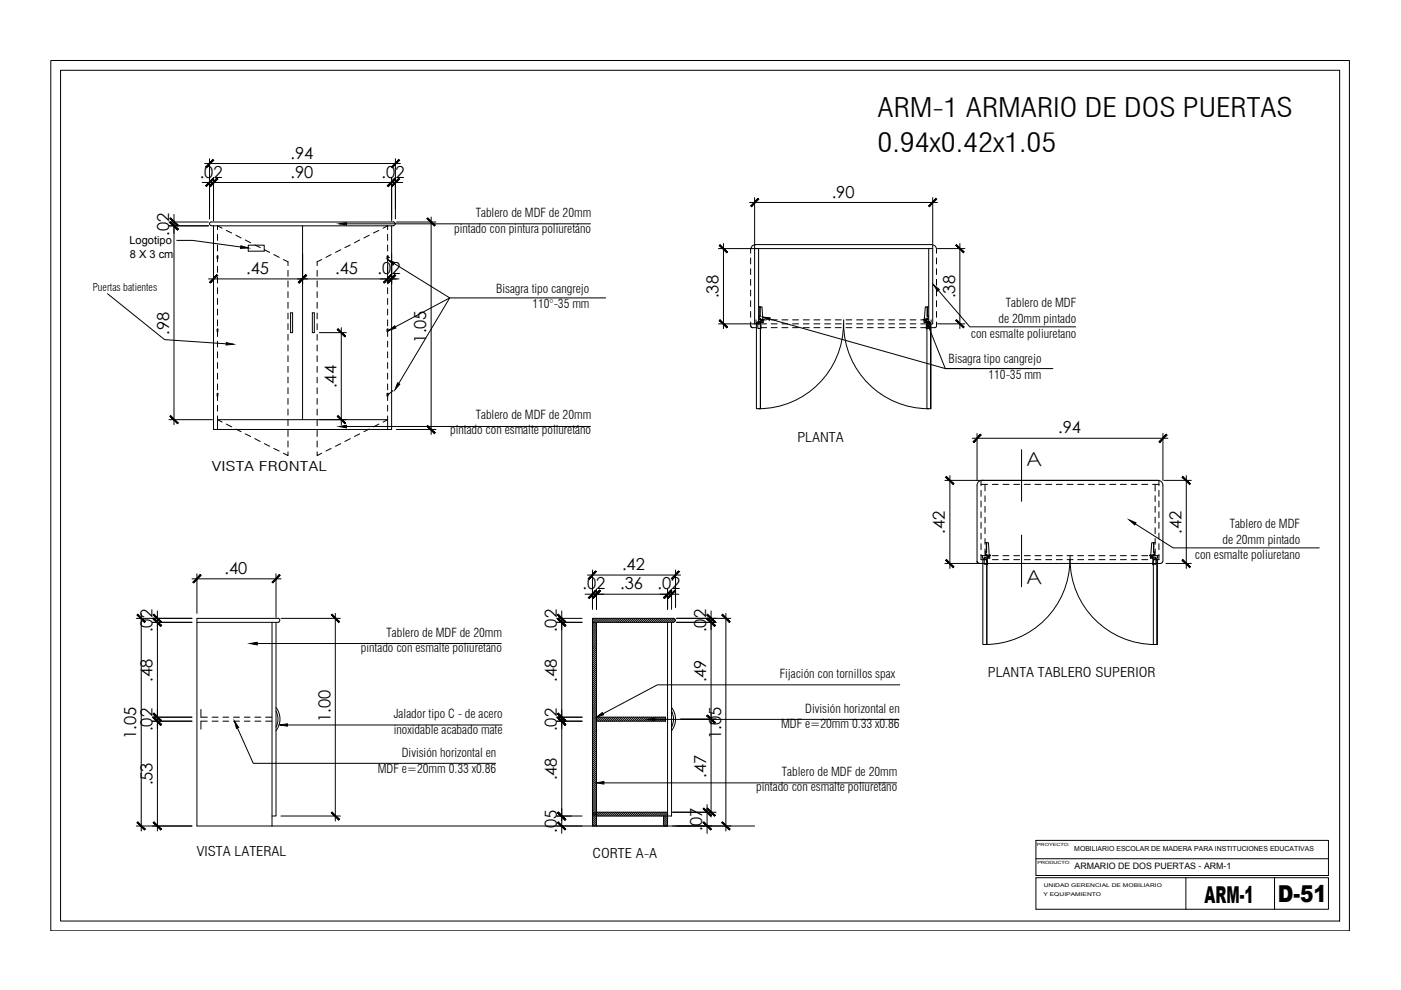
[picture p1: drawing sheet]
<svg xmlns="http://www.w3.org/2000/svg" width="297mm" height="210mm" viewBox="0 0 297 210" stroke-linecap="round" stroke-linejoin="round" font-family="sans-serif">
<!-- layer: Proyecciones -->
<g fill="none" stroke="#000" stroke-width=".21">
<path d="M45.3 47.9v4.8M45.3 55.9v3.9M46.1 49.7v1.3M46.1 51.9v1.3M46.1 54.2v1.3M46.1 56.5v1.2M46.1 58.8v1.2M47.1 48.4l-1-.5v.8M48 48.9l1.1 .5M50 49.9l1.1 .6M52 50.9l1.1 .6M54 51.9l1.2 .6"/>
<path d="M56.1 53l1.1 .5M58.1 54l1.1 .6M60.1 55l1 .5v.8M61.1 57.3v1.3M61.1 59.6v1.2M67.2 57.3v1.3M67.2 59.6v1.2M68.2 55l-1 .5v.8M70.2 54l-1.1 .6M72.2 53l-1.1 .5M74.3 51.9l-1.2 .6M76.3 50.9l-1.1 .6"/>
<path d="M78.3 49.9l-1.2 .6M80.3 48.9l-1.1 .5M81.2 48.4l1-.5v.8M82.2 49.7v1.3M82.2 51.9v1.3M82.2 54.2v1.3M82.2 56.5v1.2M82.2 58.8v1.2M159.1 54.7v1.3M159.1 57v1.2M159.1 59.2v1.3M160.2 51.9a1.08 1.08 0 0 0-1.1 1v.8"/>
<path d="M197.5 51.9a1.01 1.01 0 0 1 1.1 1v.8M198.6 54.7v1.3M198.6 57v1.2M198.6 59.2v1.3M45.3 62.9v4M45.3 70v4M45.3 77.1v3.9M46.1 61v1.3M46.1 63.3v1.3M46.1 65.5v1.3M46.1 67.8v1.3M46.1 70.1v1.2"/>
<path d="M46.1 72.3v1.3M46.1 74.6v1.3M46.1 76.9v1.2M46.1 79.1v1.3M61.1 61.8v1.3M61.1 64.1v1.3M61.1 66.4v1.2M61.1 68.6v1.3M61.1 70.9v1.2M61.1 73.2v1.2M61.1 75.4v1.3M61.1 77.7v1.3"/>
<path d="M61.1 80v1.2M67.2 61.8v1.3M67.2 64.1v1.3M67.2 66.4v1.2M67.2 68.6v1.3M67.2 70.9v1.2M67.2 73.2v1.2M67.2 75.4v1.3M67.2 77.7v1.3M67.2 80v1.2M82.2 61v1.3M82.2 63.3v1.3"/>
<path d="M82.2 65.5v1.3M82.2 67.8v1.3M82.2 70.1v1.2M82.2 72.3v1.3M82.2 74.6v1.3M82.2 76.9v1.2M82.2 79.1v1.3M159.1 68.3l.2 1 .9 .2M159.1 61.5v1.2M159.1 63.8v1.2M159.1 66v1.3M160.8 68.7h1.7"/>
<path d="M160.8 67.8h1.7M161.3 69.5h1.2M163.5 69.5h1.3M163.5 68.7h1.3M163.5 67.8h1.3M165.8 69.5h1.3M165.8 68.7h1.2M165.8 67.8h1.3M168 69.5h1.3M168 68.7h1.3M168 67.8h1.3M170.3 69.5h1.3"/>
<path d="M170.3 68.7h1.2M170.3 67.8h1.3M172.6 69.5h1.2M172.6 68.7h1.2M172.6 67.8h1.2M174.9 69.5h1.2M174.9 68.7h1.2M174.9 67.8h1.2M177.1 69.5h1.3M177.1 68.7h1.3M177.1 67.8h1.3M179.4 69.5h1.2"/>
<path d="M179.4 68.7h1.2M179.4 67.8h1.2M181.6 69.5h1.3M181.6 68.7h1.3M181.6 67.8h1.3M183.9 69.5h1.2M183.9 68.7h1.2M183.9 67.8h1.2M186.2 69.5h1.2M186.2 68.7h1.2M186.2 67.8h1.2M188.4 69.5h1.3"/>
<path d="M188.4 68.7h1.3M188.4 67.8h1.3M190.7 69.5h1.3M190.7 68.7h1.3M190.7 67.8h1.3M193 69.5h1.2M193 68.7h1.2M193 67.8h1.2M195.2 69.5h1.3M195.2 68.7h1.7M195.2 67.8h1.7M198.6 68.3l-.1 1-1 .2"/>
<path d="M198.6 61.5v1.2M198.6 63.8v1.2M198.6 66v1.3M45.3 84.2v4.8M46.1 88.2v.8l1 .5M46.1 81.4v1.2M46.1 83.7v1.2M46.1 85.9v1.3M48 89.9l1.1 .6M50 91l1.1 .5M52 92l1.1 .5M54 93l1.2 .6"/>
<path d="M56.1 94.1l1.1 .5M58.1 95.1l1.1 .5M61.1 95.8v.8l-1-.5M61.1 82.2v1.3M61.1 84.5v1.2M61.1 86.7v1.3M61.1 89v1.3M61.1 91.3v1.2M61.1 93.5v1.3M67.2 95.8v.8l1-.5M67.2 82.2v1.3M67.2 84.5v1.2"/>
<path d="M67.2 86.7v1.3M67.2 89v1.3M67.2 91.3v1.2M67.2 93.5v1.3M70.2 95.1l-1.1 .5M72.2 94.1l-1.1 .5M74.3 93l-1.2 .6M76.3 92l-1.1 .5M78.3 91l-1.2 .5M80.3 89.9l-1.1 .6M82.2 81.4v1.2M82.2 83.7v1.2"/>
<path d="M82.2 85.9v1.3M82.2 88.2v.8l-1 .5M208 101.9v1.1M208 104v1.2M208 106.2v1.3M208 108.5v1.3M208 110.7v1.3M208 113v1.3M208 115.3v1.2M208 117.6v1.1h1.4M208 102.7h1.4M208 117.8h1.4"/>
<path d="M208.8 102.7v1.4M208.8 105.1v1.2M208.8 107.4v1.2M208.8 109.6v1.3M208.8 111.9v1.3M208.8 114.2v1.2M208.8 116.4v1.4M210.4 102.7h1.2M210.4 118.7h1.2M210.4 117.8h1.2M212.7 102.7h1.2M212.7 118.7h1.2"/>
<path d="M212.7 117.8h1.2M214.9 102.7h1.3M214.9 118.7h1.3M214.9 117.8h1.3M217.2 102.7h1.3M217.2 118.7h1.3M217.2 117.8h1.3M219.4 102.7h1.3M219.4 118.7h1.3M219.4 117.8h1.3M221.7 102.7h1.3M221.7 118.7h1.3"/>
<path d="M221.7 117.8h1.3M224 102.7h1.2M224 118.7h1.2M224 117.8h1.2M226.2 102.7h1.3M226.2 118.7h1.3M226.2 117.8h1.3M228.5 102.7h1.3M228.5 118.7h1.3M228.5 117.8h1.3M230.8 102.7h1.2M230.8 118.7h1.2"/>
<path d="M230.8 117.8h1.2M233 102.7h1.3M233 118.7h1.3M233 117.8h1.3M235.3 102.7h1.3M235.3 118.7h1.3M235.3 117.8h1.3M237.5 102.7h1.3M237.5 118.7h1.3M237.5 117.8h1.3M239.8 102.7h1.3M239.8 118.7h1.3"/>
<path d="M239.8 117.8h1.3M242.1 102.7h1.2M242.1 118.7h1.2M242.1 117.8h1.2M244.4 102.7h1.3M244.4 117.8h1.3M244.9 102.7v1.4M244.9 105.1v1.2M244.9 107.4v1.2M244.9 109.6v1.3M244.9 111.9v1.3M244.9 114.2v1.2"/>
<path d="M244.9 116.4v1.4M245.7 117.6v1.1h-1.3M245.7 101.9v1.1M245.7 104v1.2M245.7 106.2v1.3M245.7 108.5v1.3M245.7 110.7v1.3M245.7 113v1.3M245.7 115.3v1.2M42.6 150.4v1.7h1.4M44 152.9h-1.4v1.7M45 152.1h1.2"/>
<path d="M45 152.9h1.2M47.3 152.1h1.2M47.3 152.9h1.2M49.5 152.1h1.3M49.5 152.9h1.3M51.8 152.1h1.2M51.8 152.9h1.2M54 152.1h1.3M54 152.9h1.3M56.3 152.1h1.4M56.3 152.9h1.4"/>
</g>
<!-- layer: Mobiliario -->
<g fill="none" stroke="#000" stroke-width=".21">
<path d="M44.8 47a.4 .4 0 0 0-.4 .4 .4 .4 0 0 0 .4 .4M44.8 47.1h38.6M44.8 47.9h38.6M45.3 47.9v43.2h37.7v-43.2M64.1 47.9v41.1M83.4 47a.4 .4 0 0 1 .4 .4 .4 .4 0 0 1-.4 .4M160 52.7h37.8M197.5 51.9h-37.5v16.8h.8v-16M197.8 51.9v16.8h-.9v-16M46.1 89h36.1v2.1M207.2 102.9v16.1M207.2 119l.4 .4"/>
<path d="M207.6 119.5h38.5M208 101.9h37.5M208.2 101.9a1.04 1.04 0 0 0-1 1M245.5 101.9a1.04 1.04 0 0 1 1.1 1M246.5 119l-.4 .4M246.6 102.9v16.1M58.5 132v41h-.8M59 131.1l.3 .4-.2 .4-17.3 .1M59 131.1h-17.2v44h15.9v-43.1M125.6 132l17.2-.1a.4 .4 0 0 0 .4-.4 .4 .4 0 0 0-.4-.4h-17.2v44h.9v-43.1M126.5 152.1h14.6v.8h-14.6M126.5 172.2h15v2.9h-.8v-2.1"/>
<path d="M126.5 173h15"/>
</g>
<!-- layer: DRRP_COTAS -->
<g fill="none" stroke="#000" stroke-width=".21">
<path d="M42.9 38.7h3.9M43.4 34.7h41.5M44.2 38.7h39.8M44.4 33.7v12.7M45.3 37.6v9.3M81.4 38.7h4M83 37.6v9.3M83.8 33.7v12.7M35.8 47.9h8.4M35.8 47.1h8.4M36.9 45.5v4M36.9 46.9v43.1"/>
<path d="M44.2 59.1h39.8M45.3 53.8v6.4M64.1 53.8v6.4M80.6 59.1h4M82.2 55.9v4.3M83 53.8v6.4M84 47.1h8.4M91.4 46v46.1M152.3 52.7h8.4M153.4 51.6v18.1M158.9 42.9h39.9M160 41.9v9.7"/>
<path d="M197.8 41.9v9.7M198.8 52.7h5.8M203.5 51.6v18.1M67.7 70.5h5.7M72.4 69.5v20.5M152.3 68.7h8.4M198.8 68.7h5.8M35.8 89h9.3M67.7 89h5.7M84 91.1h8.4M206.1 92.9h41.5M207.2 91.9v10"/>
<path d="M246.6 91.9v10M200.3 101.9h8.4M200.3 119.5h8.4M201.4 100.8v19.7M246.8 101.9h5.8M247.2 119.5h5.4M251.5 100.8v19.7M28.9 131.1h11.8M29.9 130v46.2M32.3 132h8.4M33.4 129.5v4M33.4 130.9v45.3"/>
<path d="M40.7 122.7h18.9M41.8 121.7v8.3M58.5 121.7v9.2M59.6 131.1h12.6M71.1 130v44.1M118 132h5.4M118 131.1h5.4M119.1 129.5v4M119.1 130.9v43.2M124.1 126h3.9M124.6 121.9h19.7M125.4 126h17.2"/>
<path d="M125.6 120.9v8.3M126.5 124.9v4.3M140 126h3.9M141.5 124.9v4.3M142.4 124.9v4.3M143.2 120.9v7.9M143.4 132h8.4M143.4 131.1h11.6M150.8 129.5v4M150.8 130.9v42.3M153.9 130v46.2M32.3 152.1h8.4"/>
<path d="M32.3 152.9h8.4M33.4 150.5v4M118 152.1h5.4M118 152.9h5.4M119.1 150.5v4M144.3 152.5h7.5M28.9 175.1h11.8M59.6 173h12.6M118 175.1h5.4M118 173h5.4M119.1 171.5v5.2M142.6 175.1h12.4"/>
<path d="M142.6 172.2h9.2M149.9 170.6v6.1"/>
</g>
<!-- layer: 0 -->
<g fill="#000" stroke="#000" stroke-width=".21">
<path d="M43.6 39.4l.1 .1 1.4-1.7zM45.1 37.8l.2 .2-1.6 1.5z"/>
<path d="M45.1 33.8l-1.4 1.8 1.6-1.6zM45.1 33.8l-1.4 1.8-.1-.2z"/>
<path d="M46 37.8l-1.4 1.7 1.6-1.5zM46 37.8l-1.4 1.7-.2-.1z"/>
<path d="M46 37.8l-1.4 1.7 1.6-1.5zM46 37.8l-1.4 1.7-.2-.1z"/>
<path d="M83.7 37.8l-1.6 1.6 .2 .1zM83.7 37.8l.2 .2-1.6 1.5z"/>
<path d="M83.7 37.8l-1.6 1.6 .2 .1zM83.7 37.8l.2 .2-1.6 1.5z"/>
<path d="M83 35.4l.2 .2 1.4-1.8zM84.6 33.8l.1 .2-1.5 1.6z"/>
<path d="M84.6 37.8l-1.4 1.7 1.5-1.5zM84.6 37.8l-1.4 1.7-.2-.1z"/>
<path d="M36.2 46.2l-.2 .2 1.8 1.4zM36 46.4l1.8 1.4-.2 .1z"/>
<path d="M36 47.2l1.6 1.6 .2-.2zM36.2 47l1.6 1.6-1.8-1.4z"/>
<path d="M36 47.2l1.6 1.6 .2-.2zM36.2 47l1.6 1.6-1.8-1.4z"/>
<path d="M46 58.3l-1.4 1.7 1.6-1.6zM46 58.3l-1.4 1.7-.2-.2z"/>
<path d="M64.8 58.3l-1.5 1.5 .1 .2zM64.8 58.3l.2 .1-1.6 1.6z"/>
<path d="M64.8 58.3l-1.4 1.7 1.6-1.6zM64.8 58.3l-1.4 1.7-.1-.2z"/>
<path d="M81.3 59.8l.2 .2 1.4-1.7zM82.9 58.3l.1 .1-1.5 1.6z"/>
<path d="M83.7 58.3l-1.6 1.5 .2 .2zM83.7 58.3l.2 .1-1.6 1.6z"/>
<path d="M83.7 58.3l-1.4 1.7 1.6-1.6zM83.7 58.3l-1.4 1.7-.2-.2z"/>
<path d="M90.5 46.4l1.6 1.5 .2-.1zM90.5 46.4l.2-.2 1.6 1.6z"/>
<path d="M152.5 52l1.6 1.6 .1-.2zM152.5 52l.2-.1 1.5 1.5z"/>
<path d="M160.7 42.1l-1.4 1.7 1.6-1.6zM160.7 42.1l-1.4 1.7-.2-.2z"/>
<path d="M196.9 43.6l.1 .2 1.4-1.7zM198.4 42.1l.2 .1-1.6 1.6z"/>
<path d="M202.7 52l1.5 1.6 .2-.2zM202.8 51.9l1.6 1.5-1.7-1.4z"/>
<path d="M71.5 69.9l1.6 1.5 .2-.2zM71.7 69.7l1.6 1.5-1.8-1.3z"/>
<path d="M152.7 67.8l-.2 .1 1.7 1.4zM152.5 67.9l1.7 1.4-.1 .2z"/>
<path d="M202.8 67.8l-.1 .1 1.7 1.4zM202.7 67.9l1.7 1.4-.2 .2z"/>
<path d="M36.2 88.1l-.2 .2 1.8 1.4zM36 88.3l1.8 1.4-.2 .1z"/>
<path d="M71.7 88.1l-.2 .2 1.8 1.4zM71.5 88.3l1.8 1.4-.2 .1z"/>
<path d="M90.7 90.2l-.2 .2 1.8 1.4zM90.5 90.4l1.8 1.4-.2 .1z"/>
<path d="M207.9 92.1l-1.4 1.7 1.5-1.6zM207.9 92.1l-1.4 1.7-.2-.2z"/>
<path d="M245.7 93.6l.2 .2 1.4-1.7zM247.3 92.1l.2 .1-1.6 1.6z"/>
<path d="M200.7 118.6l-.2 .2 1.7 1.4zM200.5 118.8l1.7 1.4-.1 .2z"/>
<path d="M200.5 101.2l1.6 1.5 .1-.1zM200.5 101.2l.2-.2 1.5 1.6z"/>
<path d="M250.8 118.6l-.2 .2 1.8 1.4zM250.6 118.8l1.8 1.4-.2 .2z"/>
<path d="M250.6 101.2l1.6 1.5 .2-.1zM250.6 101.2l.2-.2 1.6 1.6z"/>
<path d="M29.1 130.4l1.5 1.6 .2-.2zM29.2 130.2l1.6 1.6-1.7-1.4z"/>
<path d="M32.7 130.2l-.2 .2 1.7 1.4zM32.5 130.4l1.7 1.4-.1 .2z"/>
<path d="M32.5 131.2l1.6 1.6 .1-.2zM32.5 131.2l.2-.1 1.5 1.5z"/>
<path d="M32.5 131.2l1.6 1.6 .1-.2zM32.5 131.2l.2-.1 1.5 1.5z"/>
<path d="M42.5 121.8l-1.5 1.8 1.6-1.6zM42.5 121.8l-1.5 1.8-.1-.2z"/>
<path d="M59.2 121.8l-1.5 1.6 .1 .2zM59.2 121.8l.2 .2-1.6 1.6z"/>
<path d="M70.2 130.4l1.6 1.6 .2-.2zM70.2 130.4l.2-.2 1.6 1.6z"/>
<path d="M118.4 130.2l-.2 .2 1.7 1.4zM118.2 130.4l1.7 1.4-.1 .2z"/>
<path d="M118.2 131.2l1.6 1.6 .1-.2zM118.2 131.2l.2-.1 1.5 1.5z"/>
<path d="M118.2 131.2l1.6 1.6 .1-.2zM118.2 131.2l.2-.1 1.5 1.5z"/>
<path d="M124.7 126.7l.2 .2 1.4-1.8zM126.3 125.1l.2 .2-1.6 1.6z"/>
<path d="M126.3 121.1l-1.4 1.7 1.6-1.6zM126.3 121.1l-1.4 1.7-.2-.2z"/>
<path d="M127.1 125.1l-1.4 1.8 1.6-1.6zM127.1 125.1l-1.4 1.8-.1-.2z"/>
<path d="M127.1 125.1l-1.4 1.8 1.6-1.6zM127.1 125.1l-1.4 1.8-.1-.2z"/>
<path d="M140.7 126.7l.2 .2 1.4-1.8zM142.3 125.1l.1 .2-1.5 1.6z"/>
<path d="M140.7 126.7l.2 .2 1.4-1.8zM142.3 125.1l.1 .2-1.5 1.6z"/>
<path d="M143.9 121.1l-1.6 1.5 .2 .2zM143.9 121.1l.2 .1-1.6 1.6z"/>
<path d="M143.1 125.1l-1.4 1.8 1.5-1.6zM141.5 126.7l1.6-1.6-1.4 1.8z"/>
<path d="M150 130.2l-.1 .2 1.8 1.4zM149.9 130.4l1.8 1.4-.2 .2z"/>
<path d="M149.9 131.2l1.6 1.6 .2-.2zM149.9 131.2l.1-.1 1.7 1.5z"/>
<path d="M149.9 131.2l1.6 1.6 .2-.2zM149.9 131.2l.1-.1 1.7 1.5z"/>
<path d="M153 130.4l1.6 1.6 .2-.2zM153 130.4l.2-.2 1.6 1.6z"/>
<path d="M32.7 151.2l-.2 .2 1.7 1.4zM32.5 151.4l1.7 1.4-.1 .2z"/>
<path d="M32.7 151.2l-.2 .2 1.7 1.4zM32.5 151.4l1.7 1.4-.1 .2z"/>
<path d="M32.5 152.2l1.6 1.6 .1-.2zM32.5 152.2l.2-.2 1.5 1.6z"/>
<path d="M32.5 152.2l1.6 1.6 .1-.2zM32.5 152.2l.2-.2 1.5 1.6z"/>
<path d="M118.4 151.2l-.2 .2 1.7 1.4zM118.2 151.4l1.7 1.4-.1 .2z"/>
<path d="M118.4 151.2l-.2 .2 1.7 1.4zM118.2 151.4l1.7 1.4-.1 .2z"/>
<path d="M118.2 152.2l1.6 1.6 .1-.2zM118.2 152.2l.2-.2 1.5 1.6z"/>
<path d="M118.2 152.2l1.6 1.6 .1-.2zM118.2 152.2l.2-.2 1.5 1.6z"/>
<path d="M149.9 151.8l1.8 1.4-1.7-1.6zM149.9 151.8l1.8 1.4-.2 .2z"/>
<path d="M149.9 151.8l1.6 1.6 .2-.2zM149.9 151.8l.1-.2 1.7 1.6z"/>
<path d="M29.2 174.2l-.1 .2 1.7 1.4zM29.1 174.4l1.7 1.4-.2 .2z"/>
<path d="M32.7 174.2l-.2 .2 1.7 1.4zM32.5 174.4l1.7 1.4-.1 .2z"/>
<path d="M70.4 172.2l-.2 .1 1.8 1.4zM70.2 172.3l1.8 1.4-.2 .2z"/>
<path d="M118.4 172.2l-.2 .1 1.7 1.4zM118.2 172.3l1.7 1.4-.1 .2z"/>
<path d="M118.4 172.2l-.2 .1 1.7 1.4zM118.2 172.3l1.7 1.4-.1 .2z"/>
<path d="M118.2 174.4l1.6 1.6 .1-.2zM118.2 174.4l.2-.2 1.5 1.6z"/>
<path d="M149.2 171.3l-.1 .2 1.7 1.4zM149.1 171.5l1.7 1.4-.2 .2z"/>
<path d="M150 171.3l-.1 .2 1.8 1.4zM149.9 171.5l1.8 1.4-.2 .2z"/>
<path d="M149.1 174.4l1.5 1.6 .2-.2zM149.1 174.4l.1-.2 1.6 1.6z"/>
<path d="M153.2 174.2l-.2 .2 1.8 1.4zM153 174.4l1.8 1.4-.2 .2z"/>
</g>
<!-- layer: Mobiliario 2 -->
<g fill="none" stroke="#000" stroke-width=".21">
<path d="M46 54.3h.2v.5h-.2zM52.6 52h3.4v1.3h-3.4zM82.1 54.3h.2v.5h-.2zM82.3 54.6h.3M46 69.8h.2v.5h-.2zM61.6 66.3h.4v4.2h-.4zM66.2 66.3h.4v4.2h-.4zM82.1 69.8h.2v.5h-.2zM160.4 68.7h.8v18h-.8zM161.2 68.7v18M178.8 68.6a18 18 0 0 1-18 18.1M178.9 67.8a18 18 0 0 0 18 18.9"/>
<path d="M196.5 68.7h.8v18h-.8zM197.3 68.7v18M46 83.4h.2v.6h-.2zM82.1 83.4h.2v.6h-.2zM83.3 82.8l-1 .9M208.4 118.7h.8v18h-.8zM209.2 118.7v18M226.9 117.8v.9M244.5 118.7h.8v18h-.8zM245.3 118.7v18M141.5 132v41h.9v-41M208.8 136.7a18 18 0 0 0 18-18.1 18.1 18.1 0 0 0 18.1 18.1"/>
<path d="M58.5 150.8a3.6 3.6 0 0 1 0 3.3M58.5 150a4 4 0 0 1 0 4.9M142.4 150.8a3.6 3.6 0 0 1 0 3.3M142.4 150a4 4 0 0 1 0 4.9M126.5 175.1h15"/>
</g>
<!-- layer: 0 -->
<path d="M46.1 89v2.1M216.6 95.3v11M216.6 113.5v10.9M57.7 175.1h102.3" fill="none" stroke="#000" stroke-width=".21"/>
<!-- layer: Texturas -->
<g fill="none" stroke="#000" stroke-width=".21">
<path d="M126 131.1l-.4 .4M126.4 131.1l-.8 .8M126.5 133.1l-.9 .9M126.5 133.6l-.9 .8M126.5 134l-.9 .8M126.5 134.4l-.9 .9M126.5 134.8l-.9 .9M126.5 135.3l-.9 .8M126.5 135.7l-.9 .8M126.5 137.8l-.9 .8M126.5 138.2l-.9 .8M126.5 138.6l-.9 .8"/>
<path d="M126.5 139l-.9 .9M126.5 139.4l-.9 .9M126.5 139.9l-.9 .8M126.5 132.3l-.9 .8M126.5 132.8l-.9 .8M126.5 136.1l-.9 .8M126.5 136.5l-.9 .9M126.5 136.9l-.9 .9M126.5 137.4l-.9 .8M126.8 131.1l-1.2 1.2M127.2 131.1l-1.6 1.7M127.6 131.1l-.8 .9"/>
<path d="M128.1 131.1l-.9 .9M128.5 131.1l-.9 .9M128.9 131.1l-.8 .9M129.3 131.1l-.8 .9M129.8 131.1l-.9 .9M130.2 131.1l-.9 .9M130.6 131.1l-.8 .9M131 131.1l-.8 .9M131.4 131.1l-.8 .9M131.8 131.1l-.8 .9M132.3 131.1l-.9 .9M132.7 131.1l-.9 .9"/>
<path d="M133.1 131.1l-.8 .9M133.5 131.1l-.8 .9M134 131.1l-.9 .9M134.4 131.1l-.9 .9M134.8 131.1l-.8 .9M135.2 131.1l-.8 .9M135.6 131.1l-.8 .9M136 131.1l-.8 .9M136.5 131.1l-.9 .9M136.9 131.1l-.9 .9M137.3 131.1l-.8 .9M137.7 131.1l-.8 .9"/>
<path d="M138.1 131.1l-.8 .9M138.6 131.1l-.9 .9M139 131.1l-.9 .9M139.4 131.1l-.8 .9M139.8 131.1l-.8 .9M140.2 131.1l-.8 .9M140.6 131.1l-.8 .9M141.1 131.1l-.9 .9M141.5 131.1l-.9 .9M141.9 131.1l-.8 .9M142.3 131.1l-.8 .9M142.8 131.1l-.9 .9"/>
<path d="M143.1 131.2l-.8 .8M143.2 131.5l-.4 .5M126.5 141.9l-.9 .9M126.5 142.4l-.9 .8M126.5 142.8l-.9 .8M126.5 143.2l-.9 .9M126.5 143.6l-.9 .9M126.5 144.1l-.9 .8M126.5 146.1l-.9 .9M126.5 146.6l-.9 .8M126.5 147l-.9 .8M126.5 148.3l-.9 .8"/>
<path d="M126.5 140.3l-.9 .8M126.5 140.7l-.9 .9M126.5 141.1l-.9 .8M126.5 141.6l-.9 .8M126.5 144.5l-.9 .8M126.5 144.9l-.9 .9M126.5 145.3l-.9 .8M126.5 145.8l-.9 .8M126.5 147.4l-.9 .9M126.5 147.8l-.9 .9M126.5 148.7l-.9 .8M126.5 149.1l-.9 .8"/>
<path d="M126.5 149.5l-.9 .9M126.5 149.9l-.9 .8M126.5 150.4l-.9 .8M126.5 150.7l-.9 .9M126.5 151.2l-.9 .8M126.5 151.6l-.9 .8M126.5 152l-.9 .9M126.5 153.3l-.9 .8M126.5 153.7l-.9 .9M126.5 154.1l-.9 .8M126.5 154.6l-.9 .8M126.5 154.9l-.9 .9"/>
<path d="M126.5 155.4l-.9 .8M126.5 155.8l-.9 .8M126.5 156.2l-.9 .9M126.5 156.6l-.9 .9M126.5 157.1l-.9 .8M126.5 157.5l-.9 .8M126.5 157.9l-.9 .9M126.5 158.3l-.9 .8M126.5 158.8l-.9 .8M126.5 159.1l-.9 .9M126.5 159.6l-.9 .8M126.5 160l-.9 .8"/>
<path d="M126.8 152.1l-1.2 1.2M127.2 152.1l-1.6 1.6M127.6 152.1l-.8 .8M128.1 152.1l-.9 .8M128.5 152.1l-.9 .8M128.9 152.1l-.8 .8M129.3 152.1l-.8 .8M129.8 152.1l-.9 .8M130.2 152.1l-.9 .8M130.6 152.1l-.8 .8M131 152.1l-.8 .8M131.4 152.1l-.8 .8"/>
<path d="M131.8 152.1l-.8 .8M132.3 152.1l-.9 .8M132.7 152.1l-.9 .8M133.1 152.1l-.8 .8M133.5 152.1l-.8 .8M134 152.1l-.9 .8M134.4 152.1l-.9 .8M134.8 152.1l-.8 .8M135.2 152.1l-.8 .8M135.6 152.1l-.8 .8M136 152.1l-.8 .8M136.5 152.1l-.9 .8"/>
<path d="M136.9 152.1l-.9 .8M137.3 152.1l-.8 .8M137.7 152.1l-.8 .8M138.1 152.1l-.8 .8M138.6 152.1l-.9 .8M139 152.1l-.9 .8M139.4 152.1l-.8 .8M139.8 152.1l-.8 .8M140.2 152.1l-.8 .8M140.6 152.1l-.8 .8M141.1 152.1l-.9 .8M141.1 152.4l-.5 .5"/>
<path d="M141.1 152.9h.1M126.5 171.7l-.9 .9 .4-.4M126.5 172.1l-.9 .9 .8-.8M126.5 173.4l-.9 .8M126.5 173.8l-.9 .9M126.5 174.2l-.9 .9M126.5 174.7l-.5 .4M126.5 175.1h-.1M126.5 160.4l-.9 .8M126.5 160.8l-.9 .9M126.5 161.2l-.9 .9M126.5 161.7l-.9 .8"/>
<path d="M126.5 162.1l-.9 .8M126.5 162.5l-.9 .9M126.5 162.9l-.9 .8M126.5 163.4l-.9 .8M126.5 163.7l-.9 .9M126.5 164.2l-.9 .8M126.5 164.6l-.9 .8M126.5 165l-.9 .9M126.5 165.4l-.9 .9M126.5 165.9l-.9 .8M126.5 166.3l-.9 .8M126.5 166.7l-.9 .9"/>
<path d="M126.5 167.1l-.9 .8M126.5 167.6l-.9 .8M126.5 167.9l-.9 .9M126.5 168.4l-.9 .8M126.5 168.8l-.9 .8M126.5 169.2l-.9 .9M126.5 169.6l-.9 .9M126.5 170.1l-.9 .8M126.5 170.5l-.9 .8M126.5 170.9l-.9 .8M126.5 171.3l-.9 .8M126.8 172.2l-1.2 1.2"/>
<path d="M127.2 172.2l-1.6 1.6M127.6 172.2l-.8 .8M128.1 172.2l-.9 .8M128.5 172.2l-.9 .8M128.9 172.2l-.8 .8M129.3 172.2l-.8 .8M129.8 172.2l-.9 .8M130.2 172.2l-.9 .8M130.6 172.2l-.8 .8M131 172.2l-.8 .8M131.4 172.2l-.8 .8M131.8 172.2l-.8 .8"/>
<path d="M132.3 172.2l-.9 .8M132.7 172.2l-.9 .8M133.1 172.2l-.8 .8M133.5 172.2l-.8 .8M134 172.2l-.9 .8M134.4 172.2l-.9 .8M134.8 172.2l-.8 .8M135.2 172.2l-.8 .8M135.6 172.2l-.8 .8M136 172.2l-.8 .8M136.5 172.2l-.9 .8M136.9 172.2l-.9 .8"/>
<path d="M137.3 172.2l-.8 .8M137.7 172.2l-.8 .8M138.1 172.2l-.8 .8M138.6 172.2l-.9 .8M139 172.2l-.9 .8M139.4 172.2l-.8 .8M139.8 172.2l-.8 .8M140.2 172.2l-.8 .8M140.6 172.2l-.8 .8M141.1 172.2l-.9 .8M141.5 172.2l-.9 .8M141.5 172.6l-.8 .8"/>
<path d="M141.5 173l-.8 .8M141.5 173.4l-.8 .8M141.5 173.8l-.8 .9M141.5 174.2l-.8 .9M141.5 174.7l-.4 .4M141.5 175.1h.1"/>
</g>
<!-- layer: DRRP_TEXTOS-ACABADOS -->
<g fill="#000" stroke="#000" stroke-width=".21">
<path d="M51.1 52.1l1.6 .5-1.7 .1zM71.9 47.5l1.6-.3v.5zM82.2 55.1l1.5 .6-.3 .4zM48 72.6l1.5 .4-1.6 .2zM82.4 70.1l1.3-1 .2 .5zM161.7 67.2l1.6 .2-.1 .5zM196.4 67.9l.8 1.3-.5 .2zM197.9 60.4l1.3 1-.4 .3zM71.9 90.4l1.6-.2v.5zM84.3 81.2l.5 .2-1.1 1.2zM239.4 110.2l1.4 .6-.2 .5zM53 136.4l1.5-.2v.5z"/>
<path d="M49.7 152.9l.9 1.3-.5 .2zM59.4 153.7l1.5-.2v.5zM126.5 152.1l1.2-1 .2 .5zM137.3 152.5l1.6-.2v.5zM126.5 166l1.5-.3v.5z"/>
</g>
<g fill="none" stroke="#000" stroke-width=".21">
<path d="M37.5 51h3.3l10.2 1.4M73.5 47.5h51.7M83.6 55.9l11.7 7.3-10.7 18.1M22.8 62.3l12.1 9.7 13 .9M128.4 63.2h-33.1l-11.5 6.1M163.3 67.6l37.1 10.5h22.8M196.9 69.3l3.5 8.8h18.3M198.9 61.6l6.7 7.7h22.5M73.5 90.4h51.7M240.7 111.1l8 5.1h31M54.5 136.4h51.8M50.3 154.3l3.4 7.5h51.4"/>
<path d="M60.9 153.7h45.5M138.9 152.5h51.7M190.8 145.2h-51.4l-11.6 6.1M128 166h62.1"/>
</g>
<!-- layer: DRRP_01 -->
<g fill="none" stroke="#000" stroke-width=".21">
<path d="M160.8 65.1h.4M160.8 67h.4M161.1 67.8v-.1h.9v.1M161.1 67.7l.1-2.6h.4l.1 2.6M161.1 65.1v1.9M195.7 67.8v-.1h1v.1M196 67.7l.2-2.6h.4l.1 2.6M196.6 65.1h.3M196.6 67h.3M196.7 65.1l-.1 1.9M208.8 115.1h.4M208.8 117h.4"/>
<path d="M209.1 117.8v-.1h.9v.1M209.1 117.7l.1-2.6h.4l.1 2.6M209.1 115.1v1.9M243.7 117.8v-.1h1v.1M244 117.7l.2-2.6h.4l.1 2.6M244.6 115.1h.3M244.6 117h.3M244.7 115.1l-.1 1.9"/>
<circle cx="161.2" cy="67.5" r=".06"/>
<circle cx="196.5" cy="67.5" r=".06"/>
<circle cx="209.1" cy="117.5" r=".06"/>
<circle cx="244.6" cy="117.5" r=".06"/>
</g>
<!-- layer: DRRP_PROYECCIONES-009 -->
<g fill="none" stroke="#000" stroke-width=".21">
<path d="M160.3 67.8v.6h1.6v-.6M161.2 68.2h-.5v1.4h.5M161.2 68.8l.1 .1v.9h-.1M161.3 67.7v.4h.2l.3-.2-.1-.2M161.3 68.1l-.1 .2M161.4 67.9l.2 .1zM161.6 67.9v.3l-.4 .3M195.9 67.8v.6h1.5v-.6M196 67.7v.2l.2 .2h.2l.1-.4M196.1 67.9v.3l.4 .3M196.2 67.9l.1 .1zM196.4 68.1l.1 .2"/>
<path d="M196.5 68.2h.6v1.4h-.6M196.5 68.8l-.1 .1v.9h.1M208.3 117.8v.6h1.6v-.6M209.2 118.2h-.5v1.4h.5M209.2 118.8l.2 .1v.9h-.2M209.3 117.7v.4h.2l.2-.4M209.3 118.1l-.1 .2M209.6 117.9v.3l-.4 .2M243.9 117.8v.6h1.5v-.6M244 117.7l.2 .4h.2l.1-.4M244.1 117.9v.3l.4 .2M244.4 118.1l.1 .2"/>
<path d="M244.5 118.2h.6v1.4h-.6M244.5 118.8l-.1 .1v.9h.1"/>
<circle cx="209.5" cy="117.9" r=".09"/>
<circle cx="244.3" cy="118" r=".07"/>
</g>
<!-- layer: LINEAS COMPLEMENTARIAS -->
<path d="M219.6 178.2h62.1v7.4h-62.1zM219.6 186.1h62.1v6.7h-62.1zM219.6 182.1h62.1M251.4 186.1v6.7M270.2 186.1v6.7" fill="none" stroke="#000" stroke-width=".21"/>
<!-- layer: LAZO -->
<path d="M10.8 12.8h275.3v184.6h-275.3zM12.8 14.9h271.2v180.4h-271.2z" fill="none" stroke="#000" stroke-width=".21"/>
<g font-size="5.6">
<text x="186.1" y="24.8">ARM-1 ARMARIO DE DOS PUERTAS</text>
<text x="186.1" y="32.2">0.94x0.42x1.05</text>
</g>
<g font-size="4.9">
<text x="255.4" y="191.5">ARM-1</text>
<text x="270.9" y="191.3">D-51</text>
</g>
<g font-size="4.4">
<text x="217.6" y="98.9">A</text>
<text x="217.6" y="123.9">A</text>
</g>
<g font-size="3.5">
<text x="61.6" y="33.7">.94</text>
<text x="42.3" y="37.6">.02</text>
<text x="61.6" y="37.6">.90</text>
<text x="80.9" y="37.6">.02</text>
<text x="176.3" y="41.9">.90</text>
<text x="35.9" y="50" transform="rotate(-90 35.9 50)">.02</text>
<text x="52.2" y="58.1">.45</text>
<text x="71" y="58.1">.45</text>
<text x="80.1" y="58.1">.02</text>
<text x="152.3" y="63.2" transform="rotate(-90 152.3 63.2)">.38</text>
<text x="202.5" y="63.2" transform="rotate(-90 202.5 63.2)">.38</text>
<text x="35.9" y="71" transform="rotate(-90 35.9 71)">.98</text>
<text x="90.4" y="72.6" transform="rotate(-90 90.4 72.6)">1.05</text>
<text x="71.3" y="82.3" transform="rotate(-90 71.3 82.3)">.44</text>
<text x="224.3" y="91.9">.94</text>
<text x="200.3" y="113.2" transform="rotate(-90 200.3 113.2)">.42</text>
<text x="250.5" y="113.2" transform="rotate(-90 250.5 113.2)">.42</text>
<text x="47.6" y="121.7">.40</text>
<text x="123.5" y="125">.02</text>
<text x="131.5" y="125">.36</text>
<text x="131.9" y="120.9">.42</text>
<text x="139.4" y="125">.02</text>
<text x="32.3" y="134" transform="rotate(-90 32.3 134)">.02</text>
<text x="118" y="134" transform="rotate(-90 118 134)">.02</text>
<text x="149.7" y="134" transform="rotate(-90 149.7 134)">.02</text>
<text x="32.3" y="144.5" transform="rotate(-90 32.3 144.5)">.48</text>
<text x="118" y="144.5" transform="rotate(-90 118 144.5)">.48</text>
<text x="149.7" y="144.7" transform="rotate(-90 149.7 144.7)">.49</text>
<text x="32.3" y="155" transform="rotate(-90 32.3 155)">.02</text>
<text x="70.1" y="153" transform="rotate(-90 70.1 153)">1.00</text>
<text x="118" y="155" transform="rotate(-90 118 155)">.02</text>
<text x="28.9" y="156.7" transform="rotate(-90 28.9 156.7)">1.05</text>
<text x="152.9" y="156.7" transform="rotate(-90 152.9 156.7)">1.05</text>
<text x="32.3" y="166.5" transform="rotate(-90 32.3 166.5)">.53</text>
<text x="118" y="165.5" transform="rotate(-90 118 165.5)">.48</text>
<text x="149.7" y="164.9" transform="rotate(-90 149.7 164.9)">.47</text>
<text x="118" y="176.6" transform="rotate(-90 118 176.6)">.05</text>
<text x="148.9" y="176.2" transform="rotate(-90 148.9 176.2)">.07</text>
</g>
<g font-size="2.8">
<text x="169.1" y="93.8">PLANTA</text>
<text x="44.9" y="99.9">VISTA FRONTAL</text>
<text x="209.4" y="143.5">PLANTA TABLERO SUPERIOR</text>
<text x="41.8" y="181.5">VISTA LATERAL</text>
<text x="125.6" y="181.9">CORTE A-A</text>
</g>
<g font-size="2.6">
<text x="100.9" y="46.1">Tablero de MDF de 20mm</text>
<text x="96.3" y="49.3">pintado con pintura poliuretáno</text>
<text x="105.2" y="62.1">Bisagra tipo cangrejo</text>
<text x="112.9" y="65.4">110°-35 mm</text>
<text x="213.3" y="65.2">Tablero de MDF</text>
<text x="205.8" y="71.7">con esmalte poliuretano</text>
<text x="211.7" y="68.5">de 20mm pintado</text>
<text x="201.1" y="77">Bisagra tipo cangrejo</text>
<text x="209.6" y="80.3">110-35 mm</text>
<text x="100.9" y="88.9">Tablero de MDF de 20mm</text>
<text x="95.4" y="92.1">pintado con esmalte poliuretáno</text>
<text x="260.7" y="112">Tablero de MDF</text>
<text x="253.3" y="118.5">con esmalte poliuretano</text>
<text x="259.2" y="115.3">de 20mm pintado</text>
<text x="82" y="135.1">Tablero de MDF de 20mm</text>
<text x="76.5" y="138.3">pintado con esmalte poliuretáno</text>
<text x="165.3" y="143.7">Fijación con tornillos spax</text>
<text x="83.5" y="152.3">Jalador tipo C - de acero</text>
<text x="83.5" y="155.6">inoxidable acabado mate</text>
<text x="165.6" y="154.4">MDF e=20mm 0.33 x0.86</text>
<text x="170.7" y="151.1">División horizontal en</text>
<text x="85.2" y="160.6">División horizontal en</text>
<text x="80.1" y="163.8">MDF e=20mm 0.33 x0.86</text>
<text x="160.3" y="167.8">pintado con esmalte poliuretáno</text>
<text x="165.8" y="164.6">Tablero de MDF de 20mm</text>
</g>
<g font-size="2.3">
<text x="27.4" y="51.8">Logotipo</text>
<text x="27.5" y="54.6">8 X 3 cm</text>
<text x="19.7" y="61.7">Puertas batientes</text>
</g>
<text font-size="1.9" x="227.8" y="184.2">ARMARIO DE DOS PUERTAS - ARM-1</text>
<text font-size="1.5" x="227.8" y="180.5">MOBILIARIO ESCOLAR DE MADERA PARA INSTITUCIONES EDUCATIVAS</text>
<g font-size="1.1">
<text x="221.2" y="189.9">Y EQUIPAMIENTO</text>
<text x="221.3" y="188.1">UNIDAD GERENCIAL DE MOBILIARIO</text>
</g>
<g font-size=".9">
<text x="219.9" y="179.5">PROYECTO:</text>
<text x="219.9" y="183.1">PRODUCTO:</text>
</g>
</svg>
